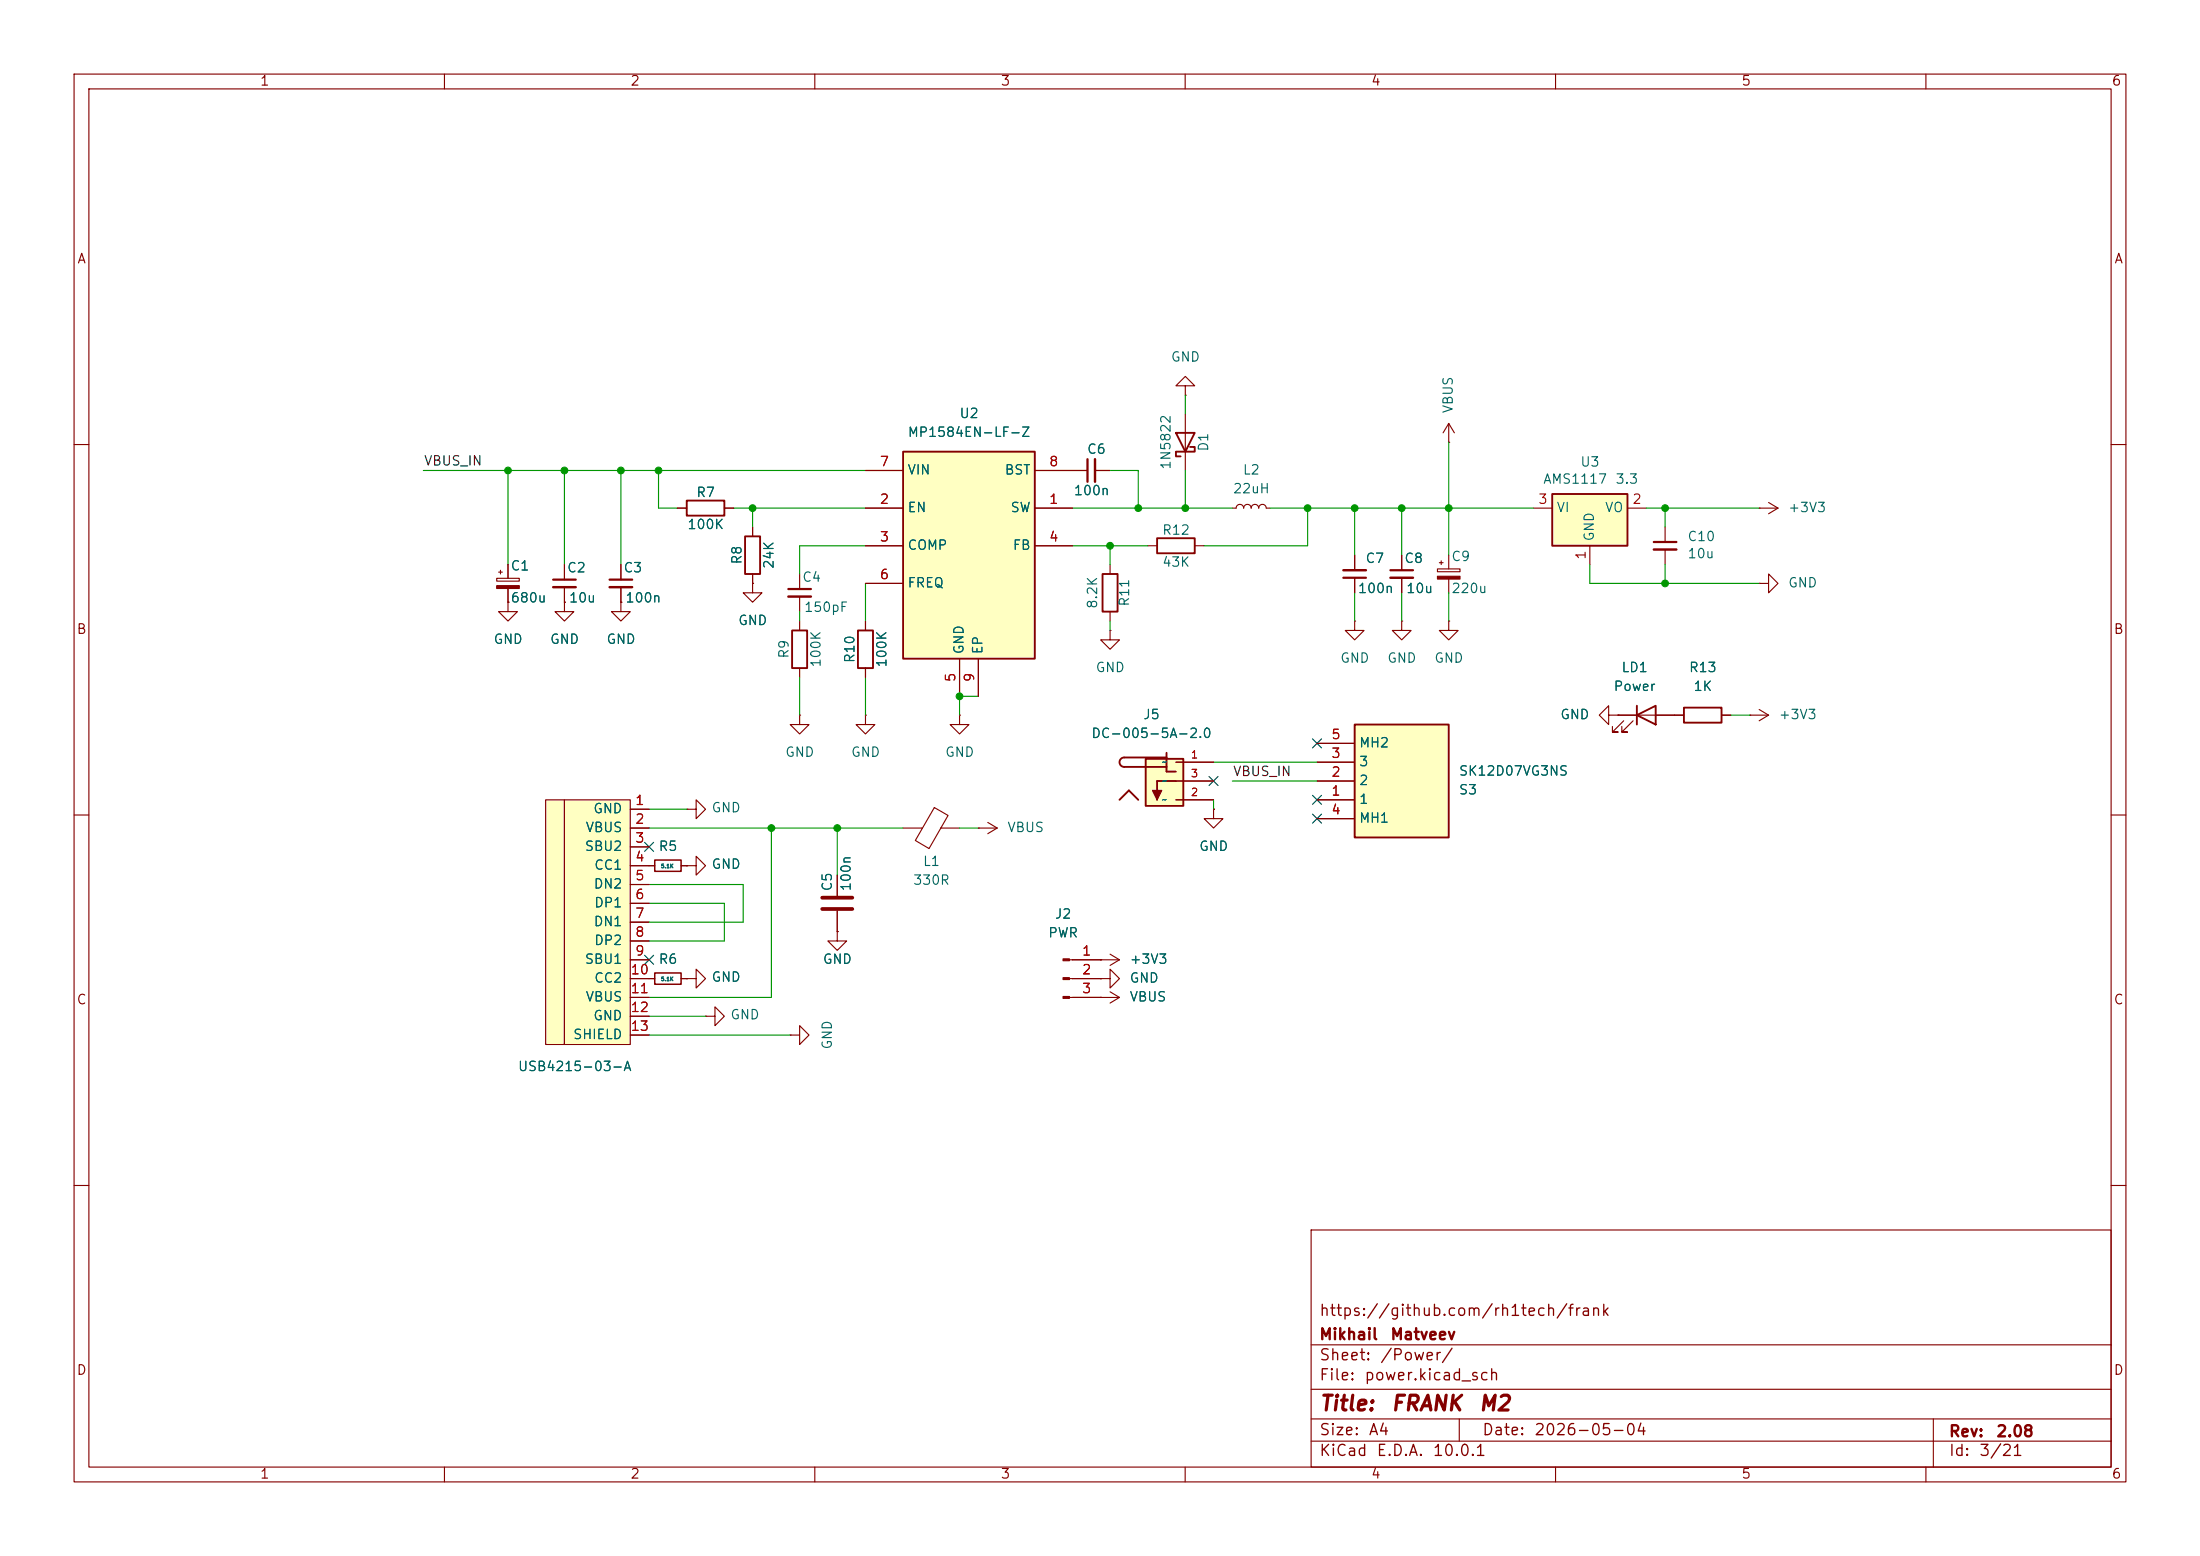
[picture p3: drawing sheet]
<svg xmlns="http://www.w3.org/2000/svg" width="297mm" height="210mm" viewBox="0 0 297 210" stroke-linecap="round" stroke-linejoin="round" font-family="sans-serif">
<g fill="none" stroke="#840000" stroke-width=".15">
<path d="M10 10h277v190h-277zM12 12h273v186h-273zM60 10v2M110 10v2M160 10v2M210 10v2M260 10v2M160 52.1h1.3l-1.3-1.3-1.3 1.3h1.3v1.2M160 53.3h.1M160 55.9v7.6M195.6 59.7h.1M195.6 57.2l-.8 1.2"/>
<path d="M195.6 57.2l.7 1.2M195.6 57.2v2.5M10 60h2M101.6 78.7v1.3h1.3l-1.3 1.3-1.3-1.3h1.3M101.6 78.7h.1M166.4 68.6h.5a.51 .51 0 0 1 .5-.5 .51 .51 0 0 1 .5 .5 .51 .51 0 0 1 .5-.5 .51 .51 0 0 1 .5 .5 .51 .51 0 0 1 .5-.5 .51 .51 0 0 1 .5 .5 .51 .51 0 0 1 .5-.5 .51 .51 0 0 1 .5 .5h.5M285 60h2M10 110h2M113 118.1v2.8M163.8 109.2v1.3h1.3l-1.3 1.3-1.2-1.3h1.2M163.8 109.2h.1M285 110h2"/>
<path d="M95.2 137.2h1.3v-1.3l1.3 1.3-1.3 1.2v-1.2M95.2 137.2h.1M113 125.7v1.3h1.3l-1.3 1.3-1.2-1.3h1.2M113 125.7h.1M113 122.9v2.8M10 160h2M177 166h108v32h-108zM285 160h2M60 198v2M110 198v2M160 198v2M177 194.5h108"/>
<path d="M177 191.5h108M177 187.5h108M177 181.5h108M197 191.5v3M210 198v2M260 198v2M261 191.5v6.5"/>
</g>
<path d="M111 121.2h4.1M111 122.7h4.1" fill="none" stroke="#840000" stroke-width=".51"/>
<path d="M158.7 58.4h2.6l-1.3 2.6zM160.7 60.3h.6v.7h-2.6v.6h.7" fill="none" stroke="#840000" stroke-width=".25"/>
<path d="M154.7 102.4h5v6.4h-5z" fill="#ffffc2"/>
<path d="M92.7 67.6h5.1v2h-5.1zM100.6 72.4h2v5.1h-2zM151.1 108l1.3-1.3 1.3 1.3M154.7 102.4h5v6.4h-5zM157.5 102.2h-5.7a.64 .64 0 0 0-.7 .7 .64 .64 0 0 0 .7 .6h5.7M157.5 101.6v2.5h1.2M158.7 105.4h-2.5v2.6" fill="none" stroke="#840000" stroke-width=".25"/>
<g fill="#840000" stroke="#840000" stroke-width=".15">
<path d="M155.6 106.7h1.2l-.6 1.3z"/>
<path d="M67.1 79h3v.4h-3z"/>
</g>
<g fill="none" stroke="#840000" stroke-width=".15">
<path d="M67.1 78.1h3v.3h-3zM67.3 77.2h.5M67.6 77v.5M68.6 76.2v1.9M68.6 79.4v1.9M76.2 76.2v2M76.2 79.2v2.1M83.8 76.2v2M83.8 79.2v2.1M91.4 68.6h1.3M97.8 68.6h1.3M101.6 71.1v1.3"/>
<path d="M101.6 77.5v1.2M182.9 74.9v2.1M182.9 78v2M189.2 74.9v2.1M189.2 78v2M68.6 81.3v1.3h1.2l-1.2 1.2-1.3-1.2h1.3M68.6 81.3h.1M76.2 81.3v1.3h1.3l-1.3 1.2-1.3-1.2h1.3M76.2 81.3h.1M83.8 81.3v1.3h1.3l-1.3 1.2-1.3-1.2h1.3M83.8 81.3h.1M182.9 83.8v1.3h1.2l-1.2 1.3-1.3-1.3h1.3"/>
<path d="M182.9 83.8h.1M189.2 83.8v1.3h1.3l-1.3 1.3-1.2-1.3h1.2M189.2 83.8h.1M158.7 102.9h5.1M158.7 108h5.1M158.7 105.4h5.1"/>
</g>
<path d="M74.7 78.2h3M82.3 78.2h3M181.4 78h3M187.7 77h3.1" fill="none" stroke="#840000" stroke-width=".3"/>
<path d="M74.7 79.2h3M82.3 79.2h3M181.4 77h3M187.7 78h3.1" fill="none" stroke="#840000" stroke-width=".33"/>
<path d="M209.5 66.7h10.2v7h-10.2z" fill="#ffffc2"/>
<path d="M209.5 66.7h10.2v7h-10.2z" fill="none" stroke="#840000" stroke-width=".25"/>
<path d="M207 68.6h2.5M214.6 73.7v2.5M219.7 68.6h2.5M217.2 96.5v-1.2l-1.3 1.2 1.3 1.3v-1.3h1.2M218.4 96.5h.1" fill="none" stroke="#840000" stroke-width=".15"/>
<path d="M182.9 97.8h12.7v15.2h-12.7z" fill="#ffffc2"/>
<path d="M156.2 72.6h5.1v2.1h-5.1zM115.8 85.1h2.1v5.1h-2.1zM182.9 97.8h12.7v15.2h-12.7zM221 96.5l2.5-1.2v2.5zM221 95.3v2.5M227.3 95.5h5.1v2h-5.1z" fill="none" stroke="#840000" stroke-width=".25"/>
<g fill="none" stroke="#840000" stroke-width=".15">
<path d="M154.9 73.7h1.3M161.3 73.7h1.3M194.1 76.8h3v.4h-3zM194.3 75.9h.5M194.6 75.7v.5M195.6 74.9v1.9M195.6 78.2v1.8M224.8 71.1v2.1M224.8 74.2v2M237.5 78.7h1.3v-1.2l1.2 1.2-1.2 1.3v-1.3M237.5 78.7h.1M237.5 68.6h.1"/>
<path d="M237.5 68.6h2.5M238.8 67.8l1.2 .8M240 68.6l-1.2 .7M116.8 83.8v1.3M116.8 90.2v1.2M129.5 96.5v1.3h1.3l-1.3 1.3-1.2-1.3h1.2M129.5 96.5h.1M195.6 83.8v1.3h1.2l-1.2 1.3-1.3-1.3h1.3M195.6 83.8h.1M218.4 96.5h8.9M219.2 97.3l-1.5 1.5h.7h-.7v-.8M220.5 97.3l-1.6 1.5h.8h-.8v-.8"/>
<path d="M232.4 96.5h1.3M236.2 96.5h.1M236.2 96.5h2.6M237.5 95.8l1.3 .7M238.8 96.5l-1.3 .8M121.9 111.8h2.6M126.1 109l1.9 1.1-2.6 4.4-1.8-1.1zM127 111.8h2.5M132.1 111.8h.1M132.1 111.8h2.5M133.3 111l1.3 .8M134.6 111.8l-1.3 .7"/>
<path d="M177.8 108h5.1M177.8 105.4h5.1M177.8 102.9h5.1M177.8 110.5h5.1M177.8 100.3h5.1M144.4 129.5h6.7M144.4 134.6h6.7M144.4 132.1h4.2M148.6 132.1h1.3v-1.3l1.2 1.3-1.2 1.3v-1.3M148.6 132.1h.1M148.6 129.5h.1M148.6 134.6h.1"/>
<path d="M149.9 128.8l1.2 .7M149.9 133.9l1.2 .7M151.1 129.5l-1.2 .8M151.1 134.6l-1.2 .8"/>
</g>
<g fill="#840000" stroke="#840000" stroke-width=".15">
<path d="M194.1 77.8h3v.4h-3z"/>
<path d="M143.5 129.4h.9v.3h-.9z"/>
<path d="M143.5 132h.9v.2h-.9z"/>
<path d="M143.5 134.5h.9v.2h-.9z"/>
</g>
<path d="M223.3 73.2h3" fill="none" stroke="#840000" stroke-width=".3"/>
<path d="M223.3 74.2h3" fill="none" stroke="#840000" stroke-width=".33"/>
<g fill="#ffffc2">
<path d="M73.7 108h2.5v33h-2.5z"/>
<path d="M76.2 108h8.9v33h-8.9z"/>
</g>
<g fill="none" stroke="#840000" stroke-width=".15">
<path d="M144.8 63.5h2M147.8 63.5h2.1M107.9 96.5v1.3h1.3l-1.3 1.3-1.2-1.3h1.2M107.9 96.5h.1M107.9 83.8v1.3M107.9 90.2v1.2M116.8 96.5v1.3h1.3l-1.3 1.3-1.2-1.3h1.2M116.8 96.5h.1M73.7 108h2.5v33h-2.5zM76.2 108h8.9v33h-8.9zM85.1 109.2h2.5M85.1 111.8h2.5"/>
<path d="M85.1 114.3h2.5M85.1 116.8h3.3M85.1 119.4h2.5M91.9 116.8h.8M92.7 116.8h1.3v-1.2l1.2 1.2-1.2 1.3v-1.3M92.7 116.8h.1M92.7 109.2h1.3v-1.2l1.2 1.2-1.2 1.3v-1.3M92.7 109.2h.1M85.1 121.9h2.5M85.1 124.5h2.5M85.1 127h2.5M85.1 129.5h2.5"/>
<path d="M85.1 132.1h3.3M85.1 134.6h2.5M85.1 137.2h2.5M85.1 139.7h2.5M91.9 132.1h.8M106.7 139.7h1.2v-1.3l1.3 1.3-1.3 1.3v-1.3M106.7 139.7h.1"/>
</g>
<path d="M88.4 116.1h3.5v1.5h-3.5zM88.4 131.3h3.5v1.5h-3.5z" fill="none" stroke="#840000" stroke-width=".2"/>
<path d="M106.9 85.1h2.1v5.1h-2.1z" fill="none" stroke="#840000" stroke-width=".25"/>
<path d="M146.8 62v3" fill="none" stroke="#840000" stroke-width=".3"/>
<path d="M147.8 62v3" fill="none" stroke="#840000" stroke-width=".33"/>
<path d="M121.9 61h17.8v27.9h-17.8z" fill="#ffffc2"/>
<path d="M121.9 61h17.8v27.9h-17.8zM148.8 77.5h2.1v5.1h-2.1z" fill="none" stroke="#840000" stroke-width=".25"/>
<g fill="none" stroke="#840000" stroke-width=".15">
<path d="M68.6 76.2v1.9M68.6 79.4v1.9M76.2 76.2v2M76.2 79.2v2.1M83.8 76.2v2M83.8 79.2v2.1M91.4 68.6h1.3M97.8 68.6h1.3M101.6 78.7h.1M101.6 71.1v1.3M101.6 77.5v1.2M107.9 77.5v2"/>
<path d="M116.8 68.6h5.1M116.8 73.7h5.1M116.8 78.7h5.1M116.8 63.5h5.1M139.7 68.6h5.1M139.7 73.7h5.1M139.7 63.5h7.1M147.8 63.5h2.1M149.9 76.2v1.3M182.9 74.9v2.1M182.9 78v2M189.2 74.9v2.1"/>
<path d="M189.2 78v2M68.6 81.3h.1M76.2 81.3h.1M83.8 81.3h.1M107.9 80.5v2.1M116.8 83.8v1.3M116.8 90.2v1.2M129.5 88.9v5.1M132.1 88.9v5.1M149.9 85.1v1.3h1.2l-1.2 1.2-1.3-1.2h1.3M149.9 85.1h.1M149.9 82.6v1.2"/>
<path d="M218.4 96.5h.1M218.4 96.5h2.6M223.5 96.5h3.8M232.4 96.5h1.3M85.1 116.8h3.3M85.1 109.2h2.5M85.1 111.8h2.5M85.1 114.3h2.5M85.1 119.4h2.5M91.9 116.8h.8M92.7 116.8h.1M113 118.1v2.8"/>
<path d="M158.7 102.9h5.1M158.7 108h5.1M158.7 105.4h5.1M163.8 109.2h.1M177.8 102.9h5.1M177.8 108h5.1M177.8 105.4h5.1M177.8 110.5h5.1M177.8 100.3h5.1M85.1 132.1h3.3M85.1 121.9h2.5M85.1 124.5h2.5"/>
<path d="M85.1 127h2.5M85.1 129.5h2.5M85.1 134.6h2.5M85.1 137.2h2.5M85.1 139.7h2.5M91.9 132.1h.8M92.7 132.1h1.3v-1.3l1.2 1.3-1.2 1.3v-1.3M92.7 132.1h.1M113 125.7h.1M113 122.9v2.8M144.8 132.1h3.8M144.8 129.5h3.8"/>
<path d="M144.8 134.6h3.8M148.6 134.6h.1M148.6 129.5h.1M148.6 132.1h.1"/>
</g>
<path d="M106.4 79.5h3.1" fill="none" stroke="#840000" stroke-width=".3"/>
<path d="M106.4 80.5h3.1" fill="none" stroke="#840000" stroke-width=".33"/>
<g fill="none" stroke="#009600" stroke-width=".15">
<path d="M160 53.3v2.6M195.6 59.7v15.2M57.1 63.5h59.7M68.6 63.5v12.7M76.2 63.5v12.7M83.8 63.5v12.7M88.9 63.5v5.1h2.5M99.1 68.6h17.7M101.6 68.6v2.5M116.8 78.7v5.1M116.8 73.7h-8.9v3.8M144.8 68.6h21.6"/>
<path d="M144.8 73.7h10.1M149.9 73.7v2.5M149.9 63.5h3.8v5.1M160 63.5v5.1M171.4 68.6h35.6M176.5 68.6v5.1h-13.9M182.9 68.6v6.3M189.2 68.6v6.3M214.6 76.2v2.5h22.9M222.2 68.6h15.3M224.8 68.6v2.5M224.8 76.2v2.5"/>
<path d="M107.9 82.6v1.2M107.9 91.4v5.1M116.8 91.4v5.1M132.1 94h-2.6v2.5M149.9 83.8v1.3M182.9 80v3.8M189.2 80v3.8M195.6 80v3.8M233.7 96.5h2.5M87.6 119.4h12.7v5.1h-12.7M87.6 111.8h34.3M87.6 109.2h5.1"/>
<path d="M104.1 111.8v22.8h-16.5M113 111.8v6.3M129.5 111.8h2.6M163.8 102.9h14M163.8 108v1.2M166.4 105.4h11.4M87.6 139.7h19.1M87.6 121.9h10.2v5.1h-10.2M87.6 137.2h7.6"/>
</g>
<path d="M177.2 99.7l1.2 1.2M178.4 99.7l-1.2 1.2M87 113.7l1.2 1.2M88.2 113.7l-1.2 1.2M163.2 104.8l1.2 1.2M164.4 104.8l-1.2 1.2M177.2 107.3l1.2 1.3M177.2 109.9l1.2 1.2M178.4 107.3l-1.2 1.3M178.4 109.9l-1.2 1.2M87 128.9l1.2 1.2M88.2 128.9l-1.2 1.2" fill="none" stroke="#000084" stroke-width=".15"/>
<g fill="#009600" stroke="#009600" stroke-width=".14">
<circle cx="182.9" cy="68.6" r=".46"/>
<circle cx="153.7" cy="68.6" r=".46"/>
<circle cx="160" cy="68.6" r=".46"/>
<circle cx="176.5" cy="68.6" r=".46"/>
<circle cx="149.9" cy="73.7" r=".46"/>
<circle cx="129.5" cy="94" r=".46"/>
<circle cx="104.1" cy="111.8" r=".46"/>
<circle cx="113" cy="111.8" r=".46"/>
<circle cx="224.8" cy="68.6" r=".46"/>
<circle cx="189.2" cy="68.6" r=".46"/>
<circle cx="224.8" cy="78.7" r=".46"/>
<circle cx="195.6" cy="68.6" r=".46"/>
<circle cx="88.9" cy="63.5" r=".46"/>
<circle cx="83.8" cy="63.5" r=".46"/>
<circle cx="101.6" cy="68.6" r=".46"/>
<circle cx="68.6" cy="63.5" r=".46"/>
<circle cx="76.2" cy="63.5" r=".46"/>
</g>
<g font-size="2" fill="#840000">
<text x="178" y="190.9">Title:</text>
<text x="187.7" y="190.9">FRANK</text>
<text x="199.5" y="190.9">M2</text>
</g>
<g font-size="1.5" fill="#840000">
<text x="178" y="178">https://github.com/rh1tech/frank</text>
<text x="178" y="184">Sheet:</text>
<text x="178" y="181.2">Mikhail</text>
<text x="186.2" y="184">/Power/</text>
<text x="187.6" y="181.2">Matveev</text>
<text x="178" y="186.7">File:</text>
<text x="184.1" y="186.7">power.kicad_sch</text>
<text x="178" y="196.9">KiCad</text>
<text x="178" y="194.1">Size:</text>
<text x="184.7" y="194.1">A4</text>
<text x="185.7" y="196.9">E.D.A.</text>
<text x="193.3" y="196.9">10.0.1</text>
<text x="200" y="194.1">Date:</text>
<text x="207" y="194.1">2026-05-04</text>
<text x="263" y="194.3">Rev:</text>
<text x="263" y="196.9">Id:</text>
<text x="267.1" y="196.9">3/21</text>
<text x="269.4" y="194.3">2.08</text>
</g>
<g font-size="1.3" fill="#840000">
<text x="35" y="11.9">1</text>
<text x="85" y="11.9">2</text>
<text x="135" y="11.9">3</text>
<text x="185" y="11.9">4</text>
<text x="235" y="11.9">5</text>
<text x="285" y="11.9">6</text>
<text x="10.3" y="35.9">A</text>
<text x="285.3" y="35.9">A</text>
<text x="10.3" y="85.9">B</text>
<text x="285.3" y="85.9">B</text>
<text x="10.3" y="135.9">C</text>
<text x="285.3" y="135.9">C</text>
<text x="10.3" y="185.9">D</text>
<text x="285.3" y="185.9">D</text>
<text x="35" y="199.9">1</text>
<text x="85" y="199.9">2</text>
<text x="135" y="199.9">3</text>
<text x="185" y="199.9">4</text>
<text x="235" y="199.9">5</text>
<text x="285" y="199.9">6</text>
</g>
<g font-size="1.3" fill="#006464">
<text x="158" y="49.1">GND</text>
<text x="122.5" y="59.3">MP1584EN-LF-Z</text>
<text x="129.4" y="56.7">U2</text>
<text x="196.4" y="55.9" transform="rotate(-90 196.4 55.9)">VBUS</text>
<text x="122.4" y="64.4">VIN</text>
<text x="135.5" y="64.4">BST</text>
<text x="146.7" y="61.6">C6</text>
<text x="158.3" y="63.5" transform="rotate(-90 158.3 63.5)">1N5822</text>
<text x="163.4" y="61" transform="rotate(-90 163.4 61)">D1</text>
<text x="167.7" y="64.4">L2</text>
<text x="208.2" y="65.6">AMS1117</text>
<text x="213.3" y="63.3">U3</text>
<text x="218" y="65.6">3.3</text>
<text x="92.7" y="71.7">100K</text>
<text x="93.9" y="67.4">R7</text>
<text x="122.4" y="69.4">EN</text>
<text x="136.3" y="69.4">SW</text>
<text x="144.9" y="67.2">100n</text>
<text x="166.4" y="66.9">22uH</text>
<text x="210.1" y="69.4">VI</text>
<text x="216.6" y="69.4">VO</text>
<text x="241.3" y="69.4">+3V3</text>
<text x="68.8" y="77.3">C1</text>
<text x="76.5" y="77.6">C2</text>
<text x="84.1" y="77.6">C3</text>
<text x="100.4" y="76.3" transform="rotate(-90 100.4 76.3)">R8</text>
<text x="104.7" y="76.9" transform="rotate(-90 104.7 76.9)">24K</text>
<text x="122.4" y="74.5">COMP</text>
<text x="136.6" y="74.5">FB</text>
<text x="156.8" y="72.5">R12</text>
<text x="156.8" y="76.8">43K</text>
<text x="184.3" y="76.3">C7</text>
<text x="189.5" y="76.3">C8</text>
<text x="195.8" y="76">C9</text>
<text x="215.5" y="73.2" transform="rotate(-90 215.5 73.2)">GND</text>
<text x="227.7" y="73.4">C10</text>
<text x="227.7" y="75.7">10u</text>
<text x="68.8" y="81.6">680u</text>
<text x="76.7" y="81.6">10u</text>
<text x="84.3" y="81.6">100n</text>
<text x="108.2" y="78.8">C4</text>
<text x="108.5" y="82.9">150pF</text>
<text x="122.4" y="79.6">FREQ</text>
<text x="148.4" y="82.3" transform="rotate(-90 148.4 82.3)">8.2K</text>
<text x="152.8" y="82" transform="rotate(-90 152.8 82)">R11</text>
<text x="183.2" y="80.4">100n</text>
<text x="189.7" y="80.4">10u</text>
<text x="195.8" y="80.4">220u</text>
<text x="241.3" y="79.6">GND</text>
<text x="66.5" y="87.2">GND</text>
<text x="74.2" y="87.2">GND</text>
<text x="81.8" y="87.2">GND</text>
<text x="99.6" y="84.7">GND</text>
<text x="106.8" y="89" transform="rotate(-90 106.8 89)">R9</text>
<text x="115.7" y="89.6" transform="rotate(-90 115.7 89.6)">R10</text>
<text x="130.4" y="88.4" transform="rotate(-90 130.4 88.4)">GND</text>
<text x="132.9" y="88.4" transform="rotate(-90 132.9 88.4)">EP</text>
<text x="180.8" y="89.8">GND</text>
<text x="187.2" y="89.8">GND</text>
<text x="193.5" y="89.8">GND</text>
<text x="111.1" y="90.2" transform="rotate(-90 111.1 90.2)">100K</text>
<text x="120" y="90.2" transform="rotate(-90 120 90.2)">100K</text>
<text x="147.8" y="91">GND</text>
<text x="217.7" y="93.6">Power</text>
<text x="218.8" y="91">LD1</text>
<text x="227.9" y="91">R13</text>
<text x="228.5" y="93.6">1K</text>
<text x="147.2" y="99.9">DC-005-5A-2.0</text>
<text x="154.2" y="97.4">J5</text>
<text x="183.4" y="101.2">MH2</text>
<text x="210.5" y="97.4">GND</text>
<text x="240" y="97.4">+3V3</text>
<text x="105.9" y="102.5">GND</text>
<text x="114.8" y="102.5">GND</text>
<text x="127.5" y="102.5">GND</text>
<text x="183.4" y="106.3">2</text>
<text x="183.4" y="103.7">3</text>
<text x="196.9" y="107.5">S3</text>
<text x="196.9" y="105">SK12D07VG3NS</text>
<text x="79" y="112.6">VBUS</text>
<text x="80" y="110.1">GND</text>
<text x="96" y="110">GND</text>
<text x="135.9" y="112.6">VBUS</text>
<text x="183.4" y="108.8">1</text>
<text x="183.4" y="111.4">MH1</text>
<text x="78.9" y="115.2">SBU2</text>
<text x="80.1" y="117.7">CC1</text>
<text x="88.8" y="115.2">R5</text>
<text x="96" y="117.6">GND</text>
<text x="123.2" y="119.7">330R</text>
<text x="124.5" y="117.2">L1</text>
<text x="161.8" y="115.2">GND</text>
<text x="80.1" y="120.2">DN2</text>
<text x="80.1" y="125.3">DN1</text>
<text x="80.1" y="122.8">DP1</text>
<text x="112.6" y="120.4" transform="rotate(-90 112.6 120.4)">C5</text>
<text x="115.2" y="120.4" transform="rotate(-90 115.2 120.4)">100n</text>
<text x="142.3" y="124.3">J2</text>
<text x="78.9" y="130.4">SBU1</text>
<text x="80.1" y="127.9">DP2</text>
<text x="88.8" y="130.4">R6</text>
<text x="111" y="130.4">GND</text>
<text x="141.4" y="126.8">PWR</text>
<text x="152.4" y="130.4">+3V3</text>
<text x="79" y="135.5">VBUS</text>
<text x="80.1" y="132.9">CC2</text>
<text x="96" y="132.8">GND</text>
<text x="98.5" y="137.9">GND</text>
<text x="152.4" y="132.9">GND</text>
<text x="152.4" y="135.5">VBUS</text>
<text x="77.3" y="140.6">SHIELD</text>
<text x="80" y="138">GND</text>
<text x="112.6" y="141.7" transform="rotate(-90 112.6 141.7)">GND</text>
<text x="69.8" y="144.9">USB4215-03-A</text>
</g>
<g font-size="1.3" fill="#0f0f0f">
<text x="57.1" y="63.2">VBUS_IN</text>
<text x="166.4" y="105.1">VBUS_IN</text>
</g>
<g font-size="1.3" fill="#a90000">
<text x="118.7" y="63.2">7</text>
<text x="141.5" y="63.2">8</text>
<text x="118.7" y="68.3">2</text>
<text x="141.5" y="68.3">1</text>
<text x="207.6" y="68.3">3</text>
<text x="220.3" y="68.3">2</text>
<text x="118.7" y="73.4">3</text>
<text x="141.5" y="73.4">4</text>
<text x="214.4" y="75.6" transform="rotate(-90 214.4 75.6)">1</text>
<text x="118.7" y="78.5">6</text>
<text x="129.3" y="92.1" transform="rotate(-90 129.3 92.1)">5</text>
<text x="131.8" y="92.1" transform="rotate(-90 131.8 92.1)">9</text>
<text x="179.6" y="100.1">5</text>
<text x="179.6" y="107.7">1</text>
<text x="179.6" y="105.2">2</text>
<text x="179.6" y="102.6">3</text>
<text x="85.7" y="109">1</text>
<text x="85.7" y="111.5">2</text>
<text x="179.6" y="110.2">4</text>
<text x="85.7" y="114">3</text>
<text x="85.7" y="116.6">4</text>
<text x="85.7" y="119.1">5</text>
<text x="85.7" y="121.7">6</text>
<text x="85.7" y="124.2">7</text>
<text x="85" y="131.8">10</text>
<text x="85.7" y="126.7">8</text>
<text x="85.7" y="129.3">9</text>
<text x="146" y="129.3">1</text>
<text x="146" y="131.8">2</text>
<text x="85" y="134.4">11</text>
<text x="85" y="136.9">12</text>
<text x="146" y="134.4">3</text>
<text x="85" y="139.4">13</text>
</g>
<g font-size="1" fill="#006464">
<text x="156.8" y="103.6">~</text>
<text x="156.8" y="106.1">~</text>
<text x="156.8" y="108.7">~</text>
</g>
<g font-size="1" fill="#a90000">
<text x="160.7" y="102.6">1</text>
<text x="160.7" y="107.7">2</text>
<text x="160.7" y="105.2">3</text>
</g>
<g font-size=".5" fill="#006464">
<text x="89.2" y="117.3">5.1K</text>
<text x="89.2" y="132.5">5.1K</text>
</g>
</svg>
